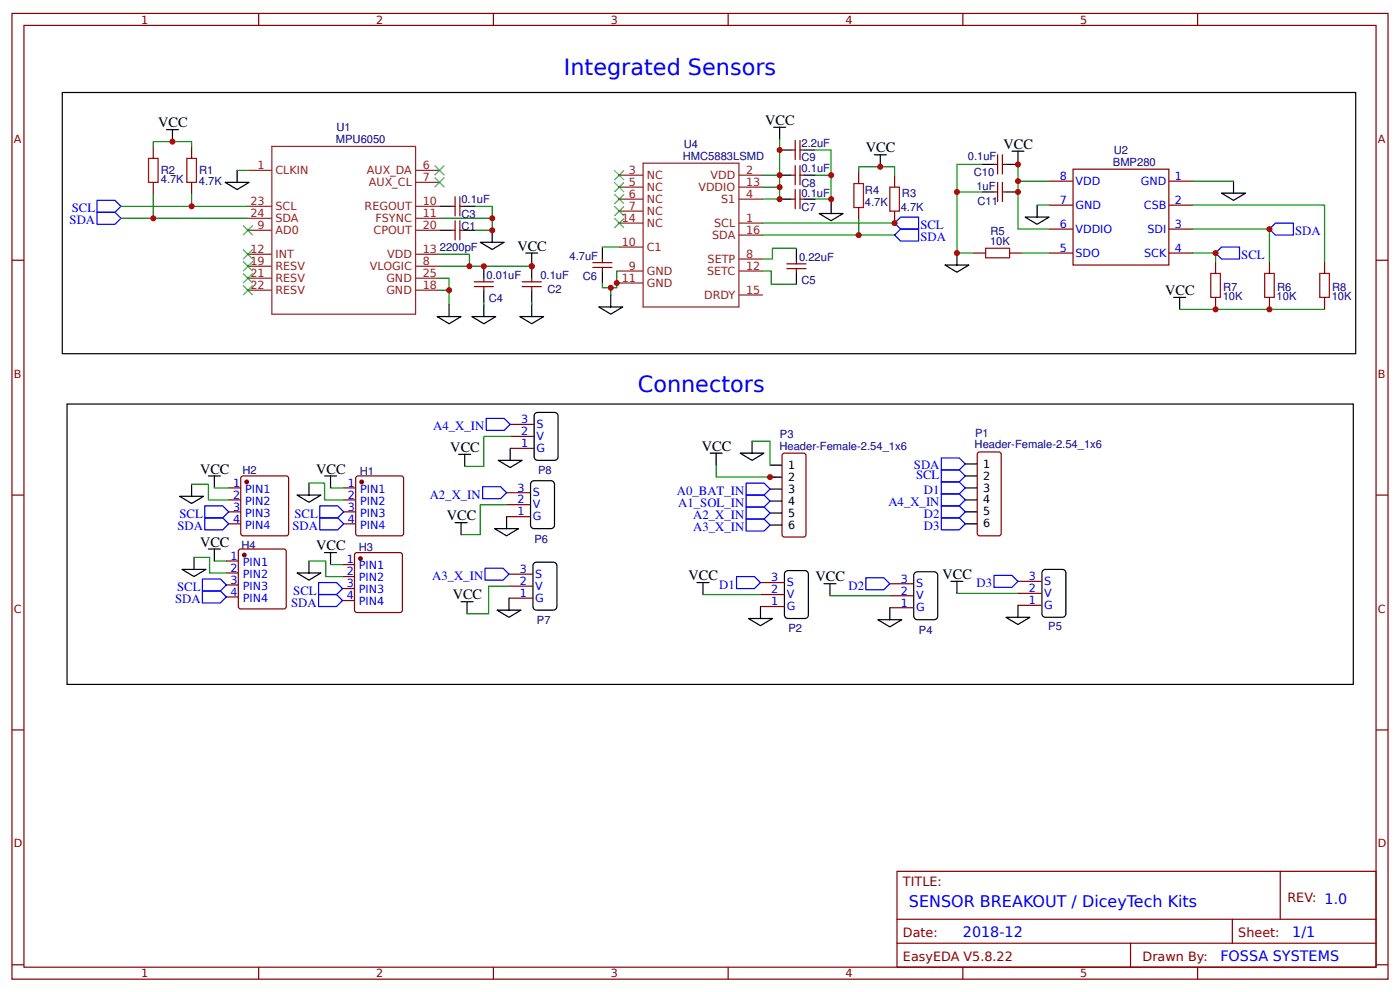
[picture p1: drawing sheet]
<svg xmlns="http://www.w3.org/2000/svg" width="309mm" height="219mm" viewBox="0 0 309 219" stroke-linecap="round" stroke-linejoin="round" font-family="sans-serif">
<g fill="none" stroke="#800" stroke-width=".26">
<path d="M2.6 3h304.1v213.2h-304.1zM5.3 5.6h298.7v208h-298.7zM57.1 3v2.6M109 3v2.6M160.9 3v2.6M212.7 3v2.6M264.6 3v2.6M33.9 32.3v2.7M42.3 32.3v2.7M174.9 38.7h.8M174.9 33.1h.8M175.7 31v4.2"/>
<path d="M175.7 36.6v4.2M176.7 31v4.2M176.7 36.6v4.2M176.7 38.7h.8M176.7 33.1h.8M189.7 37.9v2.6M197.6 38.7v2.6M219.6 36.3h.8M220.4 34.2v4.2M221.5 34.2v4.2M221.5 36.3h.7M237.1 37.4h21.1v21.1h-21.1z"/>
<path d="M2.6 57.5h2.7M33.9 40.3v2.6M42.3 40.3v2.6M99.7 50.9h.8M99.7 45.6h.8M100.5 43.4v4.3M100.5 48.7v4.3M101.6 43.4v4.3M101.6 48.7v4.3M101.6 50.9h.8M101.6 45.6h.8M131 58h4.2"/>
<path d="M131 59.1h4.2M133.1 57.2v.8M133.1 59.1v.7M173.8 58.3h4.3M173.8 59.3h4.3M174.9 44h.8M175.7 41.9v4.2M175.9 57.5v.8M175.9 59.3v.8M176.7 41.9v4.2M176.7 44h.8M189.7 45.8v2.7"/>
<path d="M197.6 46.6v2.7M215.1 55.9h2.7M219.6 42.4h.8M220.4 40.3v4.2M221.5 40.3v4.2M221.5 42.4h.7M223 55.9h2.7M231.8 40h5.3M231.8 45.3h5.3M231.8 50.6h5.3M231.8 55.9h5.3M258.2 40h5.3"/>
<path d="M258.2 45.3h5.3M258.2 50.6h5.3M258.2 55.9h5.3M268.6 57.7v2.7M280.5 57.7v2.7M292.6 57.7v2.7M304 57.5h2.7M104.8 62.2h4.2M104.8 63.3h4.2M106.9 61.4v.8M106.9 63.3v.8M115.4 62.2h4.2"/>
<path d="M115.4 63.3h4.2M117.5 61.4v.8M117.5 63.3v.8M268.6 65.7v2.6M280.5 65.7v2.6M292.6 65.7v2.6M112.7 99h5.3M112.7 96.4h5.3M112.7 93.7h5.3M216.2 99.9l4.5-.1 .2 .1 .3 .4v17.5l-.1 .3-.4 .2h-4.3l-.4-.2-.1-.3v-17.5zM2.6 109.3h2.7M50.5 107.7h2.7"/>
<path d="M50.5 110.4h2.7M50.5 113h2.7M50.5 115.7h2.7M53.4 105.2l9.8-.1 .5 .3 .1 12.4-.3 .4-9.8 .1-.4-.2-.1-12.5zM75.9 107.7h2.7M75.9 110.4h2.7M75.9 113h2.7M75.9 115.7h2.7M78.8 105.2l9.8-.1 .5 .3 .1 12.4-.3 .4-9.8 .1-.4-.2-.1-12.5zM111.9 114.1h5.3M111.9 111.4h5.3M111.9 108.8h5.3"/>
<path d="M173 100.1h4.5h.3l.3 .5v17.5l-.1 .2-.5 .3h-4.2l-.5-.3v-.2v-17.5zM304 109.3h2.7M50 123.9h2.7M50 126.5h2.7M50 129.2h2.7M50 131.8h2.7M52.9 121.3l9.8-.1 .5 .3v12.4l-.2 .5-9.8 .1-.5-.3v-12.4zM75.7 124.7h2.6M75.7 127.3h2.6M75.7 130h2.6M75.7 132.6h2.6M78.6 122.1l9.8-.1 .4 .3 .1 12.4-.3 .5-9.8 .1-.4-.3-.1-12.4z"/>
<path d="M112.4 132.1h5.3M112.4 129.4h5.3M112.4 126.8h5.3M168 133.9h5.3M168 131.3h5.3M168 128.6h5.3M196.6 134.2h5.3M196.6 131.6h5.3M196.6 128.9h5.3M224.9 133.7h5.3M224.9 131h5.3M224.9 128.4h5.3"/>
<path d="M2.6 161.2h2.7M304 161.2h2.7M198.2 192.4h105.8v21.2h-105.8zM282.8 192.4v10.6M2.6 213h2.7M57.1 213.6v2.6M109 213.6v2.6M160.9 213.6v2.6M198.2 203h105.8M198.2 208.3h105.8M212.7 213.6v2.6M249.8 208.3v5.3"/>
<path d="M264.6 213.6v2.6M272.3 203v5.3M304 213h2.7"/>
</g>
<g fill="none" stroke="#8d2323" stroke-width=".26">
<path d="M54.8 37.6h5.3M60.1 32.3h31.7v37.1h-31.7zM91.8 37.6h5.3M136.8 38.7h5.3M142.1 36h21.1v31.8h-21.1zM163.2 38.7h5.3M54.8 58.8h5.3M54.8 50.9h5.3M54.8 45.6h5.3M54.8 48.2h5.3M54.8 56.1h5.3M91.8 40.3h5.3"/>
<path d="M91.8 58.8h5.3M91.8 50.9h5.3M91.8 45.6h5.3M91.8 48.2h5.3M91.8 56.1h5.3M136.8 49.3h5.3M136.8 44h5.3M136.8 41.3h5.3M136.8 46.6h5.3M136.8 59.8h5.3M136.8 54.6h5.3M163.2 49.3h5.3"/>
<path d="M163.2 44h5.3M163.2 41.3h5.3M163.2 57.2h5.3M163.2 59.8h5.3M163.2 51.9h5.3M54.8 64.1h5.3M54.8 61.4h5.3M91.8 64.1h5.3M91.8 61.4h5.3M136.8 62.5h5.3M163.2 65.1h5.3"/>
</g>
<path d="M32.8 35h2.1v5.3h-2.1zM41.3 35h2.1v5.3h-2.1zM188.6 40.5h2.2v5.3h-2.2zM196.6 41.3h2.1v5.3h-2.1zM217.8 54.8h5.2v2.1h-5.2zM267.5 60.4h2.1v5.3h-2.1zM279.4 60.4h2.1v5.3h-2.1zM291.6 60.4h2.1v5.3h-2.1z" fill="none" stroke="#a00000" stroke-width=".26"/>
<g fill="none" stroke="#000" stroke-width=".26">
<path d="M13.8 20.4h285.7v57.7h-285.7zM36.8 28.6h2.6M38.1 28.6v2.7M52.4 37.6v2.7M170.9 28.1h2.7M172.2 28.1v2.6M172.2 38.7h2.7M172.2 33.1h2.7M177.5 38.7h2.7M177.5 33.1h2.7M193.1 34.2h2.7M194.5 34.2v2.6"/>
<path d="M217 36.3h2.6M222.2 36.3h2.7M223.6 33.4h2.6M224.9 33.4v2.6M49.7 40.3h5.3l-2.6 1.6zM97.1 50.9h2.6M97.1 45.6h2.6M102.4 50.9h2.6M102.4 45.6h2.6M106.1 53.5h5.3l-2.7 1.6zM106.9 58.8v2.6M108.7 50.9v2.6"/>
<path d="M116.2 55.9h2.6M117.5 55.9v2.6M117.5 58.8v2.6M133.1 54.6v2.6M133.1 59.8v2.7M172.2 44h2.7M175.9 54.8v2.7M177.5 44h2.7M181 47.1h5.3l-2.7 1.6zM183.6 44.5v2.6M208.8 58.5h5.2l-2.6 1.6zM211.4 55.9v2.6"/>
<path d="M217 42.4h2.6M222.2 42.4h2.7M226.5 47.9h5.3l-2.7 1.6zM229.1 45.3v2.6M269.9 42.7h5.3l-2.7 1.5zM272.5 40v2.7M96.6 69.9h5.3l-2.7 1.6zM99.2 67.3v2.6M104.2 69.9h5.3l-2.6 1.6zM106.9 64.1v2.6M106.9 67.3v2.6M114.8 69.9h5.3l-2.6 1.6z"/>
<path d="M117.5 64.1v2.6M117.5 67.3v2.6M132.3 67.8h5.3l-2.7 1.6zM134.9 65.1v2.7M175.9 60.1v2.7M259.3 65.7h2.6M260.6 65.7v2.6M14.8 89.2h284.2v61.9h-284.2zM112.7 99v2.7M118.2 91.3l.6-.2h3.7a.79 .79 0 0 1 .8 .8v9a.79 .79 0 0 1-.8 .8h-3.7a.79 .79 0 0 1-.8-.8v-9zM166.2 97.4v2.7M39.7 109.6h5.3l-2.7 1.6z"/>
<path d="M42.3 106.9v2.7M46 105.1h2.7M47.4 105.1v2.6M65.6 109.3h5.3l-2.6 1.6zM68.3 106.7v2.6M71.7 105.1h2.6M73 105.1v2.6M100.5 115.4h2.7M101.3 100.3h2.7M101.9 115.4v2.7M102.7 100.3v2.7M109.3 116.7h5.3l-2.7 1.6z"/>
<path d="M110.1 101.7h5.3l-2.7 1.5zM111.9 114.1v2.6M117.4 106.4l.6-.2h3.7a.79 .79 0 0 1 .8 .7v9a.79 .79 0 0 1-.8 .8h-3.7a.79 .79 0 0 1-.8-.8v-9zM156.9 100.1h2.6M158.2 100.1v2.6M163.5 100.1h5.3l-2.6 1.6zM170.1 102.7h2.7M170.1 105.4h2.7M170.1 108h2.7M170.1 110.6h2.7M170.1 113.3h2.7M170.1 115.9h2.7"/>
<path d="M213.3 102.4h2.6M213.3 105.1h2.6M213.3 107.7h2.6M213.3 110.4h2.6M213.3 113h2.6M213.3 115.7h2.6M40.2 125.7h5.3l-2.6 1.6zM42.9 123.1v2.6M46 121.2h2.7M47.4 121.2v2.7M65.6 126.5h5.3l-2.6 1.6zM68.3 123.9v2.6"/>
<path d="M71.7 122h2.6M73 122v2.7M101.9 132.9h2.6M103.2 132.9v2.6M109.8 134.7h5.3l-2.7 1.6zM112.4 132.1v2.6M118 124.4l.5-.3h3.7a.79 .79 0 0 1 .8 .8v9a.79 .79 0 0 1-.8 .8h-3.7a.79 .79 0 0 1-.8-.8v-9zM154 128.6h2.6M155.3 128.6v2.7M165.4 136.6h5.3l-2.7 1.6zM168 133.9v2.7M173.5 126.2l.6-.2h3.7a.79 .79 0 0 1 .8 .8v9a.79 .79 0 0 1-.8 .8h-3.7a.79 .79 0 0 1-.8-.8v-9z"/>
<path d="M182 128.9h2.7M183.4 128.9v2.7M193.9 136.8h5.3l-2.6 1.6zM196.6 134.2v2.6M202.1 126.5l.6-.2h3.7a.79 .79 0 0 1 .8 .8v8.9a.79 .79 0 0 1-.8 .8h-3.7a.79 .79 0 0 1-.8-.8v-8.9zM210.1 128.4h2.6M211.4 128.4v2.6M222.2 136.3h5.3l-2.6 1.6zM224.9 133.7v2.6M230.4 126l.6-.3h3.7a.79 .79 0 0 1 .8 .8v9a.79 .79 0 0 1-.8 .8h-3.7a.79 .79 0 0 1-.8-.8v-9z"/>
</g>
<g fill="none" stroke="#00f" stroke-width=".26">
<path d="M21.4 46.9h4l1.3 1.3-1.3 1.3h-4zM21.4 44.2h4l1.3 1.4-1.3 1.3h-4zM199 47.9h3.9v2.7h-3.9l-1.4-1.3zM199 50.6h3.9v2.6h-3.9l-1.4-1.3zM269.9 54.6h3.9v2.6h-3.9l-1.3-1.3zM281.8 49.3h4v2.6h-4l-1.3-1.3zM107.4 92.4h4l1.3 1.3-1.3 1.3h-4zM45.2 111.7h4l1.3 1.3-1.3 1.4h-4zM45.2 114.4h4l1.3 1.3-1.3 1.3h-4zM70.6 111.7h4l1.3 1.3-1.3 1.4h-4zM70.6 114.4h4l1.3 1.3-1.3 1.3h-4zM106.6 107.5h4l1.3 1.3-1.3 1.3h-4z"/>
<path d="M164.8 106.7h4l1.3 1.3-1.3 1.3h-4zM164.8 109.3h4l1.3 1.3-1.3 1.4h-4zM164.8 112h4l1.3 1.3-1.3 1.3h-4zM164.8 114.6h4l1.3 1.3-1.3 1.4h-4zM208 101.1h3.9l1.4 1.3-1.4 1.4h-3.9zM208 103.8h3.9l1.4 1.3-1.4 1.3h-3.9zM208 106.4h3.9l1.4 1.3-1.4 1.4h-3.9zM208 111.7h3.9l1.4 1.3-1.4 1.4h-3.9zM208 114.4h3.9l1.4 1.3-1.4 1.3h-3.9zM208 109.1h3.9l1.4 1.3-1.4 1.3h-3.9zM44.7 127.8h4l1.3 1.4-1.3 1.3h-4zM44.7 130.5h4l1.3 1.3-1.3 1.3h-4z"/>
<path d="M70.4 128.6h3.9l1.4 1.4-1.4 1.3h-3.9zM70.4 131.3h3.9l1.4 1.3-1.4 1.3h-3.9zM107.2 125.5h3.9l1.3 1.3-1.3 1.3h-3.9zM162.7 127.3h4l1.3 1.3-1.3 1.4h-4zM191.3 127.6h4l1.3 1.3-1.3 1.3h-4zM219.6 127.1h4l1.3 1.3-1.3 1.3h-4z"/>
</g>
<g fill="none" stroke="#080" stroke-width=".26">
<path d="M33.9 32.3v-1h8.4v1M52.4 37.6h2.4M172.2 30.7v8h-3.7M172.2 38.7v5.3h-3.7M180.2 33.1h3.4v11.4M180.2 38.7h3.4M189.7 37.9v-1.1h7.9v1.9M217 36.3h-5.6v19.6h3.7M224.9 36v14.6h6.9M26.7 45.6h28.1M26.7 48.2h28.1M33.9 42.9v5.3"/>
<path d="M42.3 42.9v2.7M97.1 56.1h6.6v2.7h13.8v-.3M97.1 48.2h11.6v2.7h-3.7M97.1 58.8h6.6M105 45.6h3.7v2.6M133.1 54.6h3.7M136.8 59.8h-.5v2.7h.5M168.5 59.8h1.9v3h5.5M168.5 51.9h29.1M168.5 49.3h29.1M168.5 41.3h3.7M175.9 54.8h-5.2v2.4h-2.2"/>
<path d="M180.2 44h3.4M189.7 48.5v3.4M211.4 42.4h5.6M224.9 40h6.9M225.7 55.9h6.1M229.1 45.3h2.7M263.5 45.3h29.1v12.4M263.5 50.6h17v7.1M263.5 55.9h5.1v1.8M263.5 40h9M97.1 61.4h2.1v2.7h-2.1M99.2 64.1v3.2"/>
<path d="M106.9 66.7v.6M117.5 66.7v.6M133.1 62.5v1.1h1.8M136.3 62.5v1.1h-1.4v1.5M260.6 68.3h32M112.7 96.4h-5.8v6.6h-4.2M166.2 97.4h3.9v5.3M42.3 106.9h3.7v3.5h4.5M47.4 107.7h3.1M68.3 106.7h3.4v3.7h4.2M73 107.7h2.9M111.9 111.4h-5.8v6.7h-4.2"/>
<path d="M158.2 102.7v2.7h13.2M42.9 123.1h3.4v3.4h3.7M47.4 123.9h2.6M68.3 123.9h3.7v3.4h3.7M73 124.7h2.7M112.4 129.4h-4.5v6.1h-4.7M155.3 131.3h12.7M183.4 131.6h13.2M211.4 131h13.5"/>
</g>
<g fill="#000" stroke="#3c3" stroke-width=".26">
<path d="M96 36.6l2.2 2.1zM96 38.7l2.2-2.1z"/>
<path d="M96 39.2l2.2 2.1zM96 41.3l2.2-2.1z"/>
<path d="M135.7 37.6l2.1 2.1zM135.7 39.7l2.1-2.1z"/>
<path d="M53.7 55.1l2.1 2.1zM55.8 55.1l-2.1 2.1z"/>
<path d="M53.7 57.7l2.1 2.1zM55.8 57.7l-2.1 2.1z"/>
<path d="M53.7 49.8l2.1 2.1zM55.8 49.8l-2.1 2.1z"/>
<path d="M135.7 40.3l2.1 2.1zM135.7 42.4l2.1-2.1z"/>
<path d="M135.7 42.9l2.1 2.1zM137.8 42.9l-2.1 2.1z"/>
<path d="M135.7 45.6l2.1 2.1zM137.8 45.6l-2.1 2.1z"/>
<path d="M135.7 48.2l2.1 2.1zM137.8 48.2l-2.1 2.1z"/>
<path d="M53.7 60.4l2.1 2.1zM53.7 62.5l2.1-2.1z"/>
<path d="M53.7 63l2.1 2.1zM55.8 63l-2.1 2.1z"/>
</g>
<g fill="#800" stroke="#800" stroke-width=".26">
<circle cx="79.9" cy="106.4" r=".4"/>
<circle cx="54.5" cy="106.4" r=".4"/>
<circle cx="79.6" cy="123.3" r=".4"/>
<circle cx="54" cy="122.6" r=".4"/>
</g>
<g fill="#c00">
<circle cx="197.6" cy="49.3" r=".66"/>
<circle cx="268.6" cy="68.3" r=".66"/>
<circle cx="211.4" cy="55.9" r=".66"/>
<circle cx="170.1" cy="105.4" r=".66"/>
<circle cx="183.6" cy="38.7" r=".66"/>
<circle cx="183.6" cy="44" r=".66"/>
<circle cx="172.2" cy="41.3" r=".66"/>
<circle cx="38.1" cy="31.3" r=".66"/>
<circle cx="108.7" cy="48.2" r=".66"/>
<circle cx="117.5" cy="58.8" r=".66"/>
<circle cx="99.2" cy="64.1" r=".66"/>
<circle cx="108.7" cy="50.9" r=".66"/>
<circle cx="103.7" cy="58.8" r=".66"/>
<circle cx="106.9" cy="58.8" r=".66"/>
<circle cx="33.9" cy="48.2" r=".66"/>
<circle cx="42.3" cy="45.6" r=".66"/>
<circle cx="136.3" cy="62.5" r=".66"/>
<circle cx="134.9" cy="63.6" r=".66"/>
<circle cx="172.2" cy="38.7" r=".66"/>
<circle cx="172.2" cy="44" r=".66"/>
<circle cx="172.2" cy="33.1" r=".66"/>
<circle cx="194.5" cy="36.8" r=".66"/>
<circle cx="189.7" cy="51.9" r=".66"/>
<circle cx="224.9" cy="40" r=".66"/>
<circle cx="224.9" cy="36.3" r=".66"/>
<circle cx="224.9" cy="42.4" r=".66"/>
<circle cx="211.4" cy="42.4" r=".66"/>
<circle cx="268.6" cy="55.9" r=".66"/>
<circle cx="280.5" cy="68.3" r=".66"/>
<circle cx="280.5" cy="50.6" r=".66"/>
</g>
<g font-size="4.9" fill="#00f">
<text x="124.6" y="16.6">Integrated Sensors</text>
<text x="140.9" y="86.5">Connectors</text>
</g>
<text font-size="3.5" fill="#00f" x="200.8" y="200.3">SENSOR BREAKOUT / DiceyTech Kits</text>
<g font-size="3.2">
<text x="34.9" y="28.1">VCC</text>
<text x="169.1" y="27.6">VCC</text>
<text x="191.3" y="33.7">VCC</text>
<text x="221.7" y="32.9">VCC</text>
<text x="114.3" y="55.4">VCC</text>
<text x="257.4" y="65.1">VCC</text>
<text x="99.5" y="99.8">VCC</text>
<text x="155" y="99.5">VCC</text>
<text x="44.2" y="104.6">VCC</text>
<text x="69.8" y="104.6">VCC</text>
<text x="98.7" y="114.9">VCC</text>
<text x="44.2" y="120.7">VCC</text>
<text x="69.8" y="121.5">VCC</text>
<text x="152.1" y="128.1">VCC</text>
<text x="180.2" y="128.4">VCC</text>
<text x="208.2" y="127.8">VCC</text>
<text x="100" y="132.3">VCC</text>
</g>
<g font-size="3.2" fill="#00f">
<text x="212.7" y="207">2018-12</text>
<text x="285.5" y="207">1/1</text>
<text x="269.6" y="212.2">FOSSA SYSTEMS</text>
</g>
<g font-size="2.8" fill="#00f">
<text x="15.9" y="46.9">SCL</text>
<text x="15.4" y="49.5">SDA</text>
<text x="203.3" y="50.6">SCL</text>
<text x="203.3" y="53.2">SDA</text>
<text x="286.1" y="51.9">SDA</text>
<text x="274.2" y="57.2">SCL</text>
<text x="95.7" y="95">A4_X_IN</text>
<text x="201.9" y="103.6">SDA</text>
<text x="202.4" y="105.7">SCL</text>
<text x="94.9" y="110.1">A2_X_IN</text>
<text x="149.5" y="109.3">A0_BAT_IN</text>
<text x="149.8" y="112">A1_SOL_IN</text>
<text x="196.3" y="111.7">A4_X_IN</text>
<text x="204.1" y="109.1">D1</text>
<text x="39.2" y="117">SDA</text>
<text x="39.7" y="114.4">SCL</text>
<text x="64.6" y="117">SDA</text>
<text x="65.1" y="114.4">SCL</text>
<text x="153.1" y="114.6">A2_X_IN</text>
<text x="153.1" y="117.3">A3_X_IN</text>
<text x="204.1" y="114.4">D2</text>
<text x="204.1" y="117">D3</text>
<text x="39.1" y="130.5">SCL</text>
<text x="64.8" y="131.3">SCL</text>
<text x="95.5" y="128.1">A3_X_IN</text>
<text x="158.9" y="130">D1</text>
<text x="187.4" y="130.2">D2</text>
<text x="215.8" y="129.7">D3</text>
<text x="38.7" y="133.1">SDA</text>
<text x="64.3" y="133.9">SDA</text>
</g>
<g font-size="2.8" fill="#800">
<text x="199.5" y="195.6">TITLE:</text>
<text x="284.4" y="199.3">REV: 1.0</text>
<text x="199.5" y="207">Date:</text>
<text x="273.6" y="207">Sheet:</text>
<text x="199.5" y="212.2">EasyEDA V5.8.22</text>
<text x="252.4" y="212.2">Drawn By:</text>
</g>
<g font-size="2.5" fill="#800">
<text x="31.2" y="5.2">1</text>
<text x="83.1" y="5.2">2</text>
<text x="134.9" y="5.2">3</text>
<text x="186.8" y="5.2">4</text>
<text x="238.7" y="5.2">5</text>
<text x="3" y="31.5">A</text>
<text x="304.4" y="31.5">A</text>
<text x="3" y="83.4">B</text>
<text x="304.4" y="83.4">B</text>
<text x="3" y="135.3">C</text>
<text x="304.4" y="135.3">C</text>
<text x="3" y="187.1">D</text>
<text x="304.4" y="187.1">D</text>
<text x="31.2" y="215.8">1</text>
<text x="83.1" y="215.8">2</text>
<text x="134.9" y="215.8">3</text>
<text x="186.8" y="215.8">4</text>
<text x="238.7" y="215.8">5</text>
</g>
<g font-size="2.5" fill="#000080">
<text x="74.4" y="29">U1</text>
<text x="74.2" y="31.5">MPU6050</text>
<text x="150.8" y="35.2">HMC5883LSMD</text>
<text x="151.1" y="32.7">U4</text>
<text x="177.1" y="32.5">2.2uF</text>
<text x="177.1" y="35.7">C9</text>
<text x="213.8" y="35.4">0.1uF</text>
<text x="246.1" y="34.1">U2</text>
<text x="35.5" y="40.4">4.7K</text>
<text x="35.5" y="38.3">R2</text>
<text x="43.9" y="40.9">4.7K</text>
<text x="44" y="38.5">R1</text>
<text x="177.1" y="38">0.1uF</text>
<text x="177.1" y="41.2">C8</text>
<text x="215.2" y="38.8">C10</text>
<text x="245.9" y="36.6">BMP280</text>
<text x="101.9" y="44.9">0.1uF</text>
<text x="177" y="43.6">0.1uF</text>
<text x="177.1" y="46.5">C7</text>
<text x="191.1" y="45.5">4.7K</text>
<text x="191.1" y="42.8">R4</text>
<text x="199" y="46.5">4.7K</text>
<text x="199.3" y="43.6">R3</text>
<text x="215.7" y="42">1uF</text>
<text x="215.9" y="45.2">C11</text>
<text x="101.9" y="50.7">C1</text>
<text x="101.9" y="48.1">C3</text>
<text x="218.8" y="51.9">R5</text>
<text x="97.2" y="55.5">2200pF</text>
<text x="125.8" y="57.4">4.7uF</text>
<text x="176.5" y="57.6">0.22uF</text>
<text x="218.7" y="54">10K</text>
<text x="107.5" y="61.6">0.01uF</text>
<text x="119.4" y="61.6">0.1uF</text>
<text x="121" y="64.7">C2</text>
<text x="128.7" y="61.9">C6</text>
<text x="177.1" y="62.6">C5</text>
<text x="270.2" y="64.2">R7</text>
<text x="282.1" y="64.2">R6</text>
<text x="294.3" y="64.2">R8</text>
<text x="108" y="66.6">C4</text>
<text x="270.1" y="66.3">10K</text>
<text x="282" y="66.3">10K</text>
<text x="294.2" y="66.3">10K</text>
<text x="172.2" y="99.3">Header-Female-2.54_1x6</text>
<text x="172.3" y="96.8">P3</text>
<text x="215.3" y="99">Header-Female-2.54_1x6</text>
<text x="215.4" y="96.5">P1</text>
<text x="53.6" y="104.7">H2</text>
<text x="79.5" y="105">H1</text>
<text x="118.9" y="104.7">P8</text>
<text x="118.1" y="119.8">P6</text>
<text x="53.3" y="121.1">H4</text>
<text x="79.3" y="121.7">H3</text>
<text x="118.6" y="137.8">P7</text>
<text x="174.2" y="139.6">P2</text>
<text x="203" y="139.9">P4</text>
<text x="231.6" y="139.1">P5</text>
</g>
<g font-size="2.5" fill="#8d2323">
<text x="56.9" y="37.4">1</text>
<text x="60.9" y="38.4">CLKIN</text>
<text x="81" y="38.4">AUX_DA</text>
<text x="81.5" y="41.1">AUX_CL</text>
<text x="93.4" y="37.4">6</text>
<text x="93.4" y="40">7</text>
<text x="138.9" y="38.4">3</text>
<text x="138.9" y="41.1">5</text>
<text x="142.9" y="39.5">NC</text>
<text x="157" y="39.5">VDD</text>
<text x="164.8" y="38.4">2</text>
<text x="164.8" y="41.1">13</text>
<text x="55.3" y="45.3">23</text>
<text x="55.3" y="47.9">24</text>
<text x="60.9" y="46.4">SCL</text>
<text x="80.6" y="46.4">REGOUT</text>
<text x="93.4" y="45.3">10</text>
<text x="93.4" y="47.9">11</text>
<text x="138.9" y="43.7">6</text>
<text x="138.9" y="46.4">7</text>
<text x="142.9" y="42.1">NC</text>
<text x="142.9" y="44.8">NC</text>
<text x="142.9" y="47.4">NC</text>
<text x="154.3" y="42.1">VDDIO</text>
<text x="159.3" y="44.8">S1</text>
<text x="164.8" y="43.7">4</text>
<text x="56.9" y="50.6">9</text>
<text x="60.9" y="51.6">AD0</text>
<text x="60.9" y="49">SDA</text>
<text x="82.5" y="51.6">CPOUT</text>
<text x="83" y="49">FSYNC</text>
<text x="93.4" y="50.6">20</text>
<text x="137.3" y="49">14</text>
<text x="142.9" y="50.1">NC</text>
<text x="157.3" y="52.7">SDA</text>
<text x="157.8" y="50.1">SCL</text>
<text x="164.8" y="49">1</text>
<text x="164.8" y="51.6">16</text>
<text x="55.3" y="55.9">12</text>
<text x="55.3" y="58.5">19</text>
<text x="60.9" y="56.9">INT</text>
<text x="60.9" y="59.6">RESV</text>
<text x="81.7" y="59.6">VLOGIC</text>
<text x="85.5" y="56.9">VDD</text>
<text x="93.4" y="58.5">8</text>
<text x="93.4" y="55.9">13</text>
<text x="137.3" y="54.3">10</text>
<text x="138.9" y="59.6">9</text>
<text x="142.9" y="55.4">C1</text>
<text x="156.3" y="58">SETP</text>
<text x="164.8" y="56.9">8</text>
<text x="164.8" y="59.6">12</text>
<text x="55.3" y="61.2">21</text>
<text x="55.3" y="63.8">22</text>
<text x="60.9" y="62.2">RESV</text>
<text x="60.9" y="64.9">RESV</text>
<text x="85.4" y="64.9">GND</text>
<text x="85.4" y="62.2">GND</text>
<text x="93.4" y="63.8">18</text>
<text x="93.4" y="61.2">25</text>
<text x="137.3" y="62.2">11</text>
<text x="142.9" y="60.6">GND</text>
<text x="142.9" y="63.3">GND</text>
<text x="155.6" y="65.9">DRDY</text>
<text x="156.2" y="60.6">SETC</text>
<text x="164.8" y="64.9">15</text>
</g>
<g font-size="2.5" fill="#00f">
<text x="234.2" y="39.7">8</text>
<text x="237.6" y="40.8">VDD</text>
<text x="252" y="40.8">GND</text>
<text x="259.6" y="39.7">1</text>
<text x="234.2" y="45">7</text>
<text x="237.6" y="46.1">GND</text>
<text x="252.7" y="46.1">CSB</text>
<text x="259.6" y="45">2</text>
<text x="234.2" y="50.3">6</text>
<text x="237.6" y="51.4">VDDIO</text>
<text x="253.5" y="51.4">SDI</text>
<text x="259.6" y="50.3">3</text>
<text x="234.2" y="55.6">5</text>
<text x="237.6" y="56.7">SDO</text>
<text x="252.8" y="56.7">SCK</text>
<text x="259.6" y="55.6">4</text>
<text x="115.1" y="93.5">3</text>
<text x="118.5" y="94.5">S</text>
<text x="115.1" y="98.7">1</text>
<text x="115.1" y="96.1">2</text>
<text x="118.5" y="99.8">G</text>
<text x="118.5" y="97.2">V</text>
<text x="51.5" y="107.5">1</text>
<text x="76.9" y="107.5">1</text>
<text x="51.5" y="110.1">2</text>
<text x="51.5" y="112.8">3</text>
<text x="54.2" y="108.8">PIN1</text>
<text x="54.2" y="111.4">PIN2</text>
<text x="76.9" y="110.1">2</text>
<text x="76.9" y="112.8">3</text>
<text x="79.6" y="108.8">PIN1</text>
<text x="79.6" y="111.4">PIN2</text>
<text x="114.3" y="113.8">1</text>
<text x="114.3" y="111.2">2</text>
<text x="114.3" y="108.5">3</text>
<text x="117.7" y="112.2">V</text>
<text x="117.7" y="109.6">S</text>
<text x="51.5" y="115.4">4</text>
<text x="54.2" y="114.1">PIN3</text>
<text x="54.2" y="116.7">PIN4</text>
<text x="76.9" y="115.4">4</text>
<text x="79.6" y="114.1">PIN3</text>
<text x="79.6" y="116.7">PIN4</text>
<text x="117.7" y="114.9">G</text>
<text x="50.9" y="123.6">1</text>
<text x="53.6" y="124.9">PIN1</text>
<text x="76.6" y="124.4">1</text>
<text x="79.3" y="125.7">PIN1</text>
<text x="50.9" y="126.3">2</text>
<text x="50.9" y="128.9">3</text>
<text x="50.9" y="131.6">4</text>
<text x="53.6" y="127.6">PIN2</text>
<text x="53.6" y="130.2">PIN3</text>
<text x="76.6" y="127.1">2</text>
<text x="76.6" y="129.7">3</text>
<text x="79.3" y="128.4">PIN2</text>
<text x="79.3" y="131">PIN3</text>
<text x="114.8" y="131.8">1</text>
<text x="114.8" y="129.2">2</text>
<text x="114.8" y="126.5">3</text>
<text x="118.3" y="130.2">V</text>
<text x="118.3" y="127.6">S</text>
<text x="170.4" y="131">2</text>
<text x="170.4" y="128.4">3</text>
<text x="173.8" y="129.4">S</text>
<text x="199" y="131.3">2</text>
<text x="199" y="128.6">3</text>
<text x="202.4" y="129.7">S</text>
<text x="227.3" y="130.8">2</text>
<text x="227.3" y="128.1">3</text>
<text x="230.7" y="131.8">V</text>
<text x="230.7" y="129.2">S</text>
<text x="53.6" y="132.9">PIN4</text>
<text x="76.6" y="132.3">4</text>
<text x="79.3" y="133.7">PIN4</text>
<text x="118.3" y="132.9">G</text>
<text x="170.4" y="133.7">1</text>
<text x="173.8" y="134.7">G</text>
<text x="173.8" y="132.1">V</text>
<text x="199" y="133.9">1</text>
<text x="202.4" y="135">G</text>
<text x="202.4" y="132.3">V</text>
<text x="227.3" y="133.4">1</text>
<text x="230.7" y="134.5">G</text>
</g>
<g font-size="2.5">
<text x="174.1" y="103.5">1</text>
<text x="174.1" y="106.2">2</text>
<text x="217.2" y="103.2">1</text>
<text x="217.2" y="105.9">2</text>
<text x="174.1" y="108.8">3</text>
<text x="174.1" y="111.4">4</text>
<text x="217.2" y="108.5">3</text>
<text x="217.2" y="111.2">4</text>
<text x="217.2" y="113.8">5</text>
<text x="174.1" y="114.1">5</text>
<text x="174.1" y="116.7">6</text>
<text x="217.2" y="116.5">6</text>
</g>
</svg>
